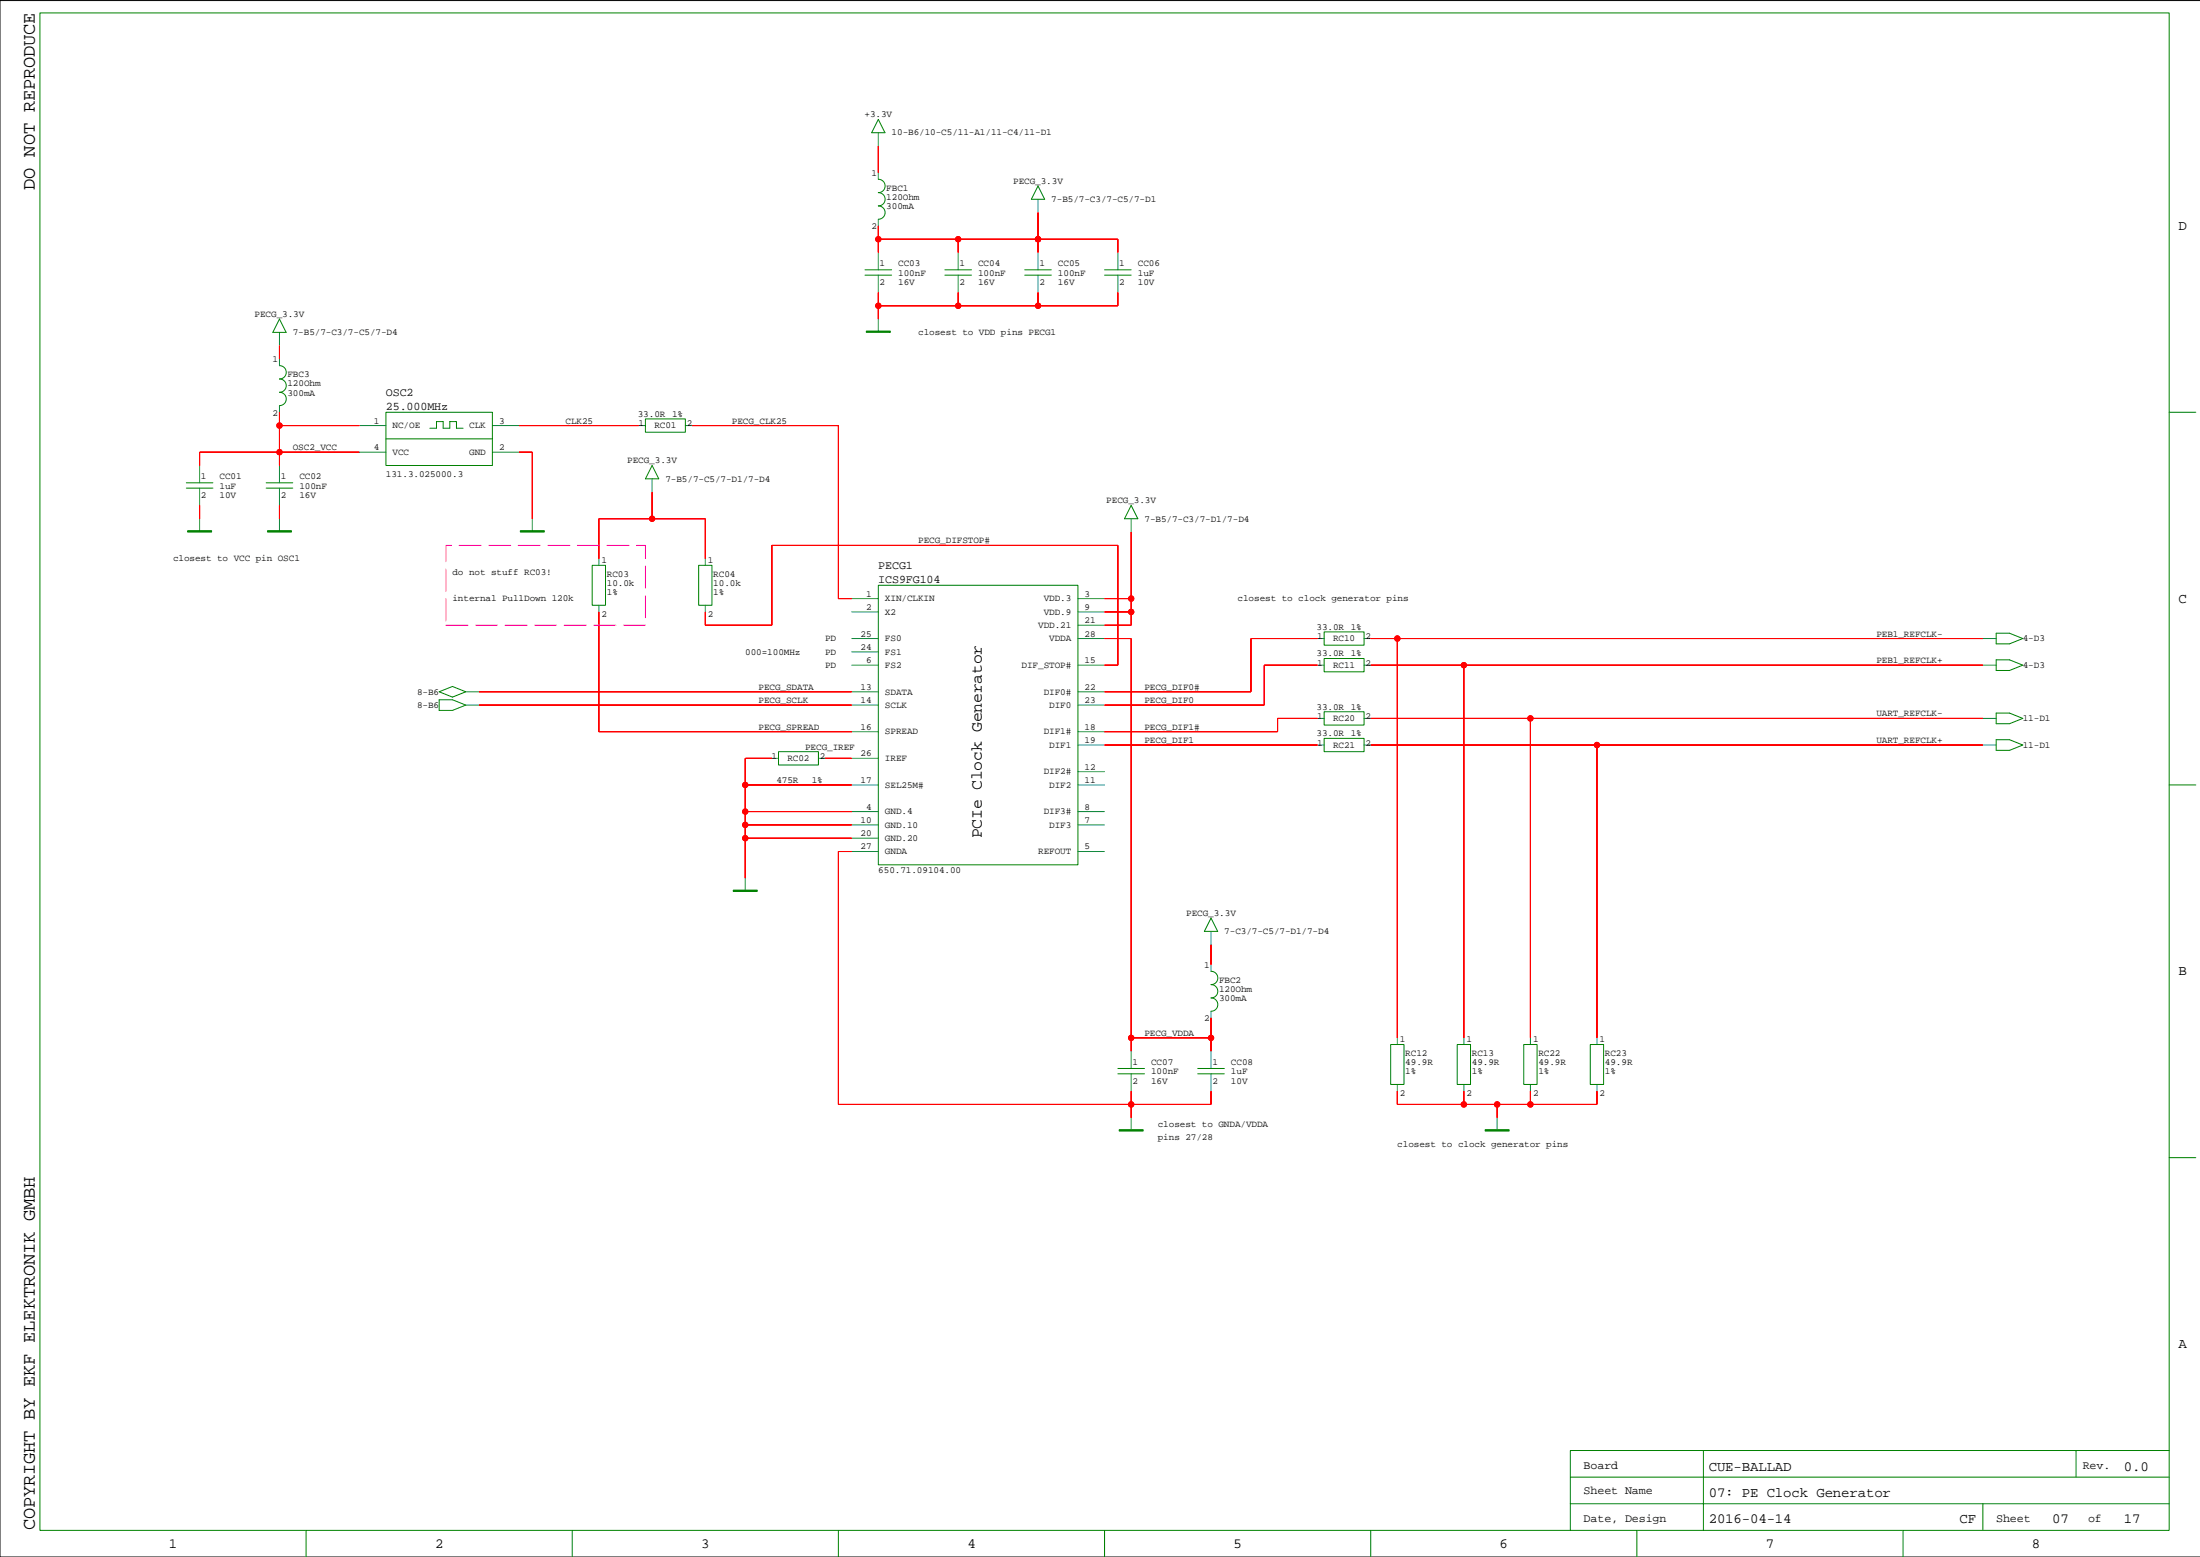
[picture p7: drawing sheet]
<svg xmlns="http://www.w3.org/2000/svg" width="420mm" height="297mm" viewBox="0 0 420 297" stroke-linecap="round" stroke-linejoin="round" font-family="sans-serif">
<path d="M419.9 .1h-419.9v296.9h419.9" fill="none" stroke="#000" stroke-width=".19"/>
<g fill="none" stroke="#008200" stroke-width=".19">
<path d="M7.6 2.5h406.3v289.5h-406.3zM167.6 22.8l1.3 2.5h-2.6zM198.1 35.5l1.2 2.5h-2.5zM53.3 60.9l1.3 2.5h-2.5zM413.9 78.6h5.1M124.4 88.8l1.3 2.5h-2.5zM215.9 96.4l1.2 2.6h-2.5zM413.9 149.8h5.1M231.1 175.1l1.3 2.6h-2.6zM413.9 220.9h5.1M325 276.7v15.3M396.1 276.7v5.1"/>
<path d="M413.9 276.7h-114.2v15.3M58.4 292v5M109.2 292v5M160 292v5M210.8 292v5M261.6 292v5M299.7 281.8h114.2M299.7 286.9h114.2M312.3 292v5M363.1 292v5M378.4 286.9v5.1"/>
</g>
<g fill="none" stroke="#008080" stroke-width=".19">
<path d="M167.6 25.3v2.6M167.6 32.9v1.3M198.1 38v2.6M167.6 41.8v1.3M167.6 48.2v3.3M167.6 52.5v3.3M182.8 48.2v3.3M182.8 52.5v3.3M198.1 48.2v3.3M198.1 52.5v3.3M213.3 48.2v3.3M213.3 52.5v3.3"/>
<path d="M53.3 63.4v2.6M53.3 68.5v1.3M53.3 77.4v1.2M167.6 60.9v2.3M38.1 88.8v3.3M38.1 93.1v3.3M38.1 99v2.2M53.3 88.8v3.3M53.3 93.1v3.3M53.3 99v2.2M68.6 81.2h5M68.6 86.3h5"/>
<path d="M94 81.2h5M94 86.3h5M101.6 99v2.2M121.9 81.2h1.3M124.4 91.3v2.6M130.8 81.2h1.3M215.9 99v2.5M114.3 106.6v1.3M114.3 115.5v1.2M134.6 106.6v1.3M134.6 115.5v1.2M162.5 116.7h5.1"/>
<path d="M162.5 114.2h5.1M205.7 119.3h5.1M205.7 116.7h5.1M205.7 114.2h5.1M162.5 121.8h5.1M162.5 124.4h5.1M162.5 134.5h5.1M162.5 132h5.1M162.5 139.6h5.1M162.5 126.9h5.1M205.7 121.8h5.1M205.7 134.5h5.1"/>
<path d="M205.7 132h5.1M205.7 139.6h5.1M205.7 126.9h5.1M251.4 121.8h1.3M251.4 126.9h1.3M251.4 137.1h1.3M260.3 121.8h1.3M260.3 126.9h1.3M260.3 137.1h1.3M147.3 144.7h1.3M156.2 144.7h1.2M162.5 144.7h5.1"/>
<path d="M162.5 159.9h5.1M162.5 149.8h5.1M162.5 157.4h5.1M162.5 154.8h5.1M205.7 142.1h5.1M205.7 149.8h5.1M205.7 147.2h5.1M205.7 157.4h5.1M205.7 154.8h5.1M251.4 142.1h1.3M260.3 142.1h1.3M142.2 167.5v2.3"/>
<path d="M162.5 162.4h5.1M205.7 162.4h5.1M231.1 177.7v2.5M231.1 184v1.3M231.1 192.9v1.3M266.6 198v1.3M279.3 198v1.3M292 198v1.3M304.7 198v1.3M215.9 200.5v3.3M215.9 204.9v3.3M215.9 213.2v2.3"/>
<path d="M231.1 200.5v3.3M231.1 204.9v3.3M266.6 206.9v1.3M279.3 206.9v1.3M285.7 213.2v2.3M292 206.9v1.3M304.7 206.9v1.3"/>
</g>
<g fill="none" stroke="#008000" stroke-width=".19">
<path d="M167.6 34.2a1.27 1.27 0 0 1 1.3 1.3 1.27 1.27 0 0 1-1.3 1.2 1.27 1.27 0 0 1 1.3 1.3 1.27 1.27 0 0 1-1.3 1.3 1.27 1.27 0 0 1 1.3 1.3 1.27 1.27 0 0 1-1.3 1.2M165.1 52.5h5M165.1 51.5h5M180.3 52.5h5.1M180.3 51.5h5.1M195.5 52.5h5.1M195.5 51.5h5.1M210.8 52.5h5.1M210.8 51.5h5.1M53.3 69.8a1.27 1.27 0 0 1 1.3 1.2 1.27 1.27 0 0 1-1.3 1.3 1.27 1.27 0 0 1 1.3 1.3 1.27 1.27 0 0 1-1.3 1.2 1.27 1.27 0 0 1 1.3 1.3 1.27 1.27 0 0 1-1.3 1.3M73.6 78.6h20.4v10.2h-20.4zM123.2 79.9h7.6v2.6h-7.6z"/>
<path d="M35.6 93.1h5M35.6 92.1h5M50.8 93.1h5.1M50.8 92.1h5.1M73.6 83.7h20.4M82 81.7h1.3v-1.3h1.3v1.3h1.2v-1.3h1.3v1.3h1.3M113 107.9h2.5v7.6h-2.5zM133.3 107.9h2.6v7.6h-2.6zM167.6 111.7h38.1v53.3h-38.1zM104.1 124.4h.1M252.7 120.5h7.6v2.6h-7.6zM252.7 125.6h7.6v2.6h-7.6z"/>
<path d="M252.7 135.8h7.6v2.5h-7.6zM148.6 143.4h7.6v2.5h-7.6zM252.7 140.9h7.6v2.5h-7.6zM231.1 185.3a1.27 1.27 0 0 1 1.3 1.3 1.27 1.27 0 0 1-1.3 1.2 1.27 1.27 0 0 1 1.3 1.3 1.27 1.27 0 0 1-1.3 1.3 1.27 1.27 0 0 1 1.3 1.3 1.27 1.27 0 0 1-1.3 1.2M265.4 199.3h2.5v7.6h-2.5zM278.1 199.3h2.5v7.6h-2.5zM290.8 199.3h2.5v7.6h-2.5zM303.5 199.3h2.5v7.6h-2.5zM213.3 204.9h5.1M213.3 203.8h5.1M228.5 204.9h5.1M228.5 203.8h5.1"/>
</g>
<g fill="#008000" stroke="#008000" stroke-width=".19">
<path d="M35.8 101.2h4.6v.3h-4.6z" fill-rule="evenodd"/>
<path d="M99.3 101.2h4.6v.3h-4.6z" fill-rule="evenodd"/>
<path d="M51 101.2h4.6v.3h-4.6z" fill-rule="evenodd"/>
<path d="M139.9 169.8h4.6v.3h-4.6z" fill-rule="evenodd"/>
<path d="M165.3 63.2h4.6v.2h-4.6z" fill-rule="evenodd"/>
<path d="M213.6 215.5h4.5v.3h-4.5z" fill-rule="evenodd"/>
<path d="M283.4 215.5h4.6v.3h-4.6z" fill-rule="evenodd"/>
</g>
<path d="M88.9 132h2.5M88.9 134.5h2.5M378.4 121.8h2.5M378.4 126.9h2.5M378.4 137.1h2.5M378.4 142.1h2.5" fill="none" stroke="#007d7b" stroke-width=".19"/>
<path d="M83.8 132l2.5-1 2.6 1-2.6 1zM83.8 133.5h2.5l2.6 1-2.6 1h-2.5zM380.9 120.8h2.6l2.5 1-2.5 1h-2.6zM380.9 125.9h2.6l2.5 1-2.5 1h-2.6zM380.9 136h2.6l2.5 1.1-2.5 1h-2.6zM380.9 141.1h2.6l2.5 1-2.5 1h-2.6z" fill="none" stroke="#007d00" stroke-width=".19"/>
<g fill="#f00" stroke="#f00" stroke-width=".19">
<path d="M99 86.3h2.6z" fill-rule="evenodd"/>
<path d="M101.6 86.3v12.7z" fill-rule="evenodd"/>
<path d="M53.3 96.4v2.6z" fill-rule="evenodd"/>
<path d="M142.2 157.4h20.3z" fill-rule="evenodd"/>
<path d="M142.2 144.7h5.1z" fill-rule="evenodd"/>
<path d="M142.2 144.7v5.1z" fill-rule="evenodd"/>
<path d="M142.2 149.8h20.3z" fill-rule="evenodd"/>
<path d="M142.2 149.8v5z" fill-rule="evenodd"/>
<path d="M142.2 154.8h20.3z" fill-rule="evenodd"/>
<path d="M142.2 154.8v2.6z" fill-rule="evenodd"/>
<path d="M142.2 157.4v2.5z" fill-rule="evenodd"/>
<path d="M142.2 159.9v7.6z" fill-rule="evenodd"/>
<path d="M142.2 159.9h20.3z" fill-rule="evenodd"/>
<path d="M198.1 55.8v2.5z" fill-rule="evenodd"/>
<path d="M182.8 55.8v2.5z" fill-rule="evenodd"/>
<path d="M167.6 58.3v2.6z" fill-rule="evenodd"/>
<path d="M167.6 55.8v2.5z" fill-rule="evenodd"/>
<path d="M167.6 58.3h15.2z" fill-rule="evenodd"/>
<path d="M182.8 58.3h15.3z" fill-rule="evenodd"/>
<path d="M198.1 58.3h15.2z" fill-rule="evenodd"/>
<path d="M213.3 55.8v2.5z" fill-rule="evenodd"/>
<path d="M160 162.4h2.5z" fill-rule="evenodd"/>
<path d="M160 162.4v48.3z" fill-rule="evenodd"/>
<path d="M160 210.7h55.9z" fill-rule="evenodd"/>
<path d="M231.1 208.2v2.5z" fill-rule="evenodd"/>
<path d="M215.9 210.7h15.2z" fill-rule="evenodd"/>
<path d="M215.9 208.2v2.5z" fill-rule="evenodd"/>
<path d="M215.9 210.7v2.5z" fill-rule="evenodd"/>
<path d="M38.1 96.4v2.6z" fill-rule="evenodd"/>
<path d="M279.3 208.2v2.5z" fill-rule="evenodd"/>
<path d="M266.6 208.2v2.5z" fill-rule="evenodd"/>
<path d="M266.6 210.7h12.7z" fill-rule="evenodd"/>
<path d="M279.3 210.7h6.4z" fill-rule="evenodd"/>
<path d="M292 208.2v2.5z" fill-rule="evenodd"/>
<path d="M304.7 208.2v2.5z" fill-rule="evenodd"/>
<path d="M292 210.7h12.7z" fill-rule="evenodd"/>
<path d="M285.7 210.7h6.3z" fill-rule="evenodd"/>
<path d="M285.7 210.7v2.5z" fill-rule="evenodd"/>
<path d="M261.6 121.8h5z" fill-rule="evenodd"/>
<path d="M266.6 121.8h111.8z" fill-rule="evenodd"/>
<path d="M266.6 121.8v76.2z" fill-rule="evenodd"/>
<path d="M261.6 126.9h17.7z" fill-rule="evenodd"/>
<path d="M279.3 126.9h99.1z" fill-rule="evenodd"/>
<path d="M279.3 126.9v71.1z" fill-rule="evenodd"/>
<path d="M167.6 27.9v5z" fill-rule="evenodd"/>
<path d="M132.1 81.2h27.9z" fill-rule="evenodd"/>
<path d="M160 81.2v33z" fill-rule="evenodd"/>
<path d="M160 114.2h2.5z" fill-rule="evenodd"/>
<path d="M157.4 144.7h5.1z" fill-rule="evenodd"/>
<path d="M114.3 139.6h48.2z" fill-rule="evenodd"/>
<path d="M114.3 116.7v22.9z" fill-rule="evenodd"/>
<path d="M210.8 126.9h2.5z" fill-rule="evenodd"/>
<path d="M213.3 104v22.9z" fill-rule="evenodd"/>
<path d="M147.3 104h66z" fill-rule="evenodd"/>
<path d="M147.3 104v15.3z" fill-rule="evenodd"/>
<path d="M134.6 119.3h12.7z" fill-rule="evenodd"/>
<path d="M134.6 116.7v2.6z" fill-rule="evenodd"/>
<path d="M91.4 134.5h71.1z" fill-rule="evenodd"/>
<path d="M91.4 132h71.1z" fill-rule="evenodd"/>
<path d="M210.8 132h27.9z" fill-rule="evenodd"/>
<path d="M238.7 121.8v10.2z" fill-rule="evenodd"/>
<path d="M238.7 121.8h12.7z" fill-rule="evenodd"/>
<path d="M241.2 126.9h10.2z" fill-rule="evenodd"/>
<path d="M241.2 126.9v7.6z" fill-rule="evenodd"/>
<path d="M210.8 134.5h30.4z" fill-rule="evenodd"/>
<path d="M210.8 139.6h33z" fill-rule="evenodd"/>
<path d="M243.8 137.1v2.5z" fill-rule="evenodd"/>
<path d="M243.8 137.1h7.6z" fill-rule="evenodd"/>
<path d="M210.8 142.1h40.6z" fill-rule="evenodd"/>
<path d="M210.8 119.3h5.1z" fill-rule="evenodd"/>
<path d="M215.9 116.7v2.6z" fill-rule="evenodd"/>
<path d="M210.8 116.7h5.1z" fill-rule="evenodd"/>
<path d="M215.9 114.2v2.5z" fill-rule="evenodd"/>
<path d="M210.8 114.2h5.1z" fill-rule="evenodd"/>
<path d="M215.9 101.5v12.7z" fill-rule="evenodd"/>
<path d="M231.1 180.2v3.8z" fill-rule="evenodd"/>
<path d="M182.8 45.6v2.6z" fill-rule="evenodd"/>
<path d="M167.6 45.6v2.6z" fill-rule="evenodd"/>
<path d="M167.6 43.1v2.5z" fill-rule="evenodd"/>
<path d="M167.6 45.6h15.2z" fill-rule="evenodd"/>
<path d="M182.8 45.6h15.3z" fill-rule="evenodd"/>
<path d="M198.1 40.6v5z" fill-rule="evenodd"/>
<path d="M213.3 45.6v2.6z" fill-rule="evenodd"/>
<path d="M198.1 45.6h15.2z" fill-rule="evenodd"/>
<path d="M198.1 45.6v2.6z" fill-rule="evenodd"/>
<path d="M53.3 66v2.5z" fill-rule="evenodd"/>
<path d="M114.3 99v7.6z" fill-rule="evenodd"/>
<path d="M114.3 99h10.1z" fill-rule="evenodd"/>
<path d="M124.4 93.9v5.1z" fill-rule="evenodd"/>
<path d="M124.4 99h10.2z" fill-rule="evenodd"/>
<path d="M134.6 99v7.6z" fill-rule="evenodd"/>
<path d="M99 81.2h22.9z" fill-rule="evenodd"/>
<path d="M38.1 86.3v2.5z" fill-rule="evenodd"/>
<path d="M53.3 86.3v2.5z" fill-rule="evenodd"/>
<path d="M53.3 86.3h15.3z" fill-rule="evenodd"/>
<path d="M53.3 81.2v5.1z" fill-rule="evenodd"/>
<path d="M53.3 81.2h15.3z" fill-rule="evenodd"/>
<path d="M53.3 78.6v2.6z" fill-rule="evenodd"/>
<path d="M38.1 86.3h15.2z" fill-rule="evenodd"/>
<path d="M261.6 137.1h30.4z" fill-rule="evenodd"/>
<path d="M292 137.1v60.9z" fill-rule="evenodd"/>
<path d="M292 137.1h86.4z" fill-rule="evenodd"/>
<path d="M261.6 142.1h43.1z" fill-rule="evenodd"/>
<path d="M304.7 142.1v55.9z" fill-rule="evenodd"/>
<path d="M304.7 142.1h73.7z" fill-rule="evenodd"/>
<path d="M215.9 198v2.5z" fill-rule="evenodd"/>
<path d="M231.1 198v2.5z" fill-rule="evenodd"/>
<path d="M231.1 194.2v3.8z" fill-rule="evenodd"/>
<path d="M215.9 198h15.2z" fill-rule="evenodd"/>
<path d="M215.9 121.8v76.2z" fill-rule="evenodd"/>
<path d="M210.8 121.8h5.1z" fill-rule="evenodd"/>
<circle cx="142.2" cy="149.8" r=".51"/>
<circle cx="142.2" cy="154.8" r=".51"/>
<circle cx="142.2" cy="157.4" r=".51"/>
<circle cx="142.2" cy="159.9" r=".51"/>
<circle cx="167.6" cy="58.3" r=".51"/>
<circle cx="182.8" cy="58.3" r=".51"/>
<circle cx="198.1" cy="58.3" r=".51"/>
<circle cx="215.9" cy="210.7" r=".51"/>
<circle cx="279.3" cy="210.7" r=".51"/>
<circle cx="292" cy="210.7" r=".51"/>
<circle cx="285.7" cy="210.7" r=".51"/>
<circle cx="266.6" cy="121.8" r=".51"/>
<circle cx="279.3" cy="126.9" r=".51"/>
<circle cx="215.9" cy="116.7" r=".51"/>
<circle cx="215.9" cy="114.2" r=".51"/>
<circle cx="167.6" cy="45.6" r=".51"/>
<circle cx="182.8" cy="45.6" r=".51"/>
<circle cx="198.1" cy="45.6" r=".51"/>
<circle cx="124.4" cy="99" r=".51"/>
<circle cx="53.3" cy="81.2" r=".51"/>
<circle cx="53.3" cy="86.3" r=".51"/>
<circle cx="292" cy="137.1" r=".51"/>
<circle cx="304.7" cy="142.1" r=".51"/>
<circle cx="231.1" cy="198" r=".51"/>
<circle cx="215.9" cy="198" r=".51"/>
</g>
<g fill="none" stroke="#f00" stroke-width=".19">
<path d="M167.6 27.9v5M167.6 43.1v5.1M167.6 55.8v5.1M167.6 45.6h45.7v2.6M182.8 45.6v2.6M182.8 55.8v2.5M198.1 45.6h.1M198.1 40.6v7.6M198.1 55.8v2.5M213.3 55.8v2.5h-45.7M53.3 66v2.5M53.3 78.6v10.2"/>
<path d="M38.1 96.4v2.6M53.3 96.4v2.6M53.3 81.2h15.3M68.6 86.3h-30.5v2.5M99 86.3h2.6v12.7M99 81.2h22.9M124.4 93.9v5.1M132.1 81.2h27.9v33h2.5M114.3 116.7v22.9h48.2M114.3 106.6v-7.6h20.3v7.6M134.6 116.7v2.6h12.7v-15.3h66v22.9h-2.5M210.8 114.2h5.1"/>
<path d="M210.8 116.7h5.1M215.9 101.5v17.8h-5.1M91.4 134.5h71.1M91.4 132h71.1M210.8 121.8h5.1v78.7M251.4 121.8h-12.7v10.2h-27.9M251.4 126.9h-10.2v7.6h-30.4M251.4 137.1h-7.6v2.5h-33M261.6 121.8h116.8M261.6 126.9h116.8M261.6 137.1h116.8M266.6 121.8v76.2"/>
<path d="M279.3 126.9v71.1M292 137.1v60.9M142.2 157.4h20.3M142.2 149.8h20.3M142.2 154.8h20.3M142.2 159.9h20.3M147.3 144.7h-5.1v22.8M157.4 144.7h5.1M210.8 142.1h40.6M261.6 142.1h116.8M304.7 142.1v55.9M162.5 162.4h-2.5v48.3h71.1v-2.5"/>
<path d="M215.9 198h15.2M231.1 180.2v3.8M231.1 194.2v6.3M215.9 208.2v5M266.6 208.2v2.5h38.1v-2.5M279.3 208.2v2.5M285.7 210.7v2.5M292 208.2v2.5"/>
<circle cx="167.6" cy="58.3" r=".51"/>
<circle cx="167.6" cy="45.6" r=".51"/>
<circle cx="182.8" cy="58.3" r=".51"/>
<circle cx="182.8" cy="45.6" r=".51"/>
<circle cx="198.1" cy="58.3" r=".51"/>
<circle cx="198.1" cy="45.6" r=".51"/>
<circle cx="53.3" cy="86.3" r=".51"/>
<circle cx="53.3" cy="81.2" r=".51"/>
<circle cx="124.4" cy="99" r=".51"/>
<circle cx="215.9" cy="114.2" r=".51"/>
<circle cx="215.9" cy="116.7" r=".51"/>
<circle cx="266.6" cy="121.8" r=".51"/>
<circle cx="279.3" cy="126.9" r=".51"/>
<circle cx="292" cy="137.1" r=".51"/>
<circle cx="142.2" cy="154.8" r=".51"/>
<circle cx="142.2" cy="149.8" r=".51"/>
<circle cx="142.2" cy="157.4" r=".51"/>
<circle cx="142.2" cy="159.9" r=".51"/>
<circle cx="304.7" cy="142.1" r=".51"/>
<circle cx="215.9" cy="198" r=".51"/>
<circle cx="231.1" cy="198" r=".51"/>
<circle cx="215.9" cy="210.7" r=".51"/>
<circle cx="279.3" cy="210.7" r=".51"/>
<circle cx="285.7" cy="210.7" r=".51"/>
<circle cx="292" cy="210.7" r=".51"/>
</g>
<path d="M85.1 104h38.1v15.3h-38.1z" fill="none" stroke="#f0f" stroke-width=".19" stroke-dasharray="4.2 1.4"/>
<g font-size="3.6">
<text x="6.6" y="36.2" transform="rotate(-90 6.6 36.2)">DO NOT REPRODUCE</text>
<text x="6.6" y="292" transform="rotate(-90 6.6 292)">COPYRIGHT BY EKF ELEKTRONIK GMBH</text>
</g>
<text font-size="3.1" x="187.3" y="159.9" transform="rotate(-90 187.3 159.9)">PCIe Clock Generator</text>
<g font-size="2.7">
<text x="415.7" y="43.9">D</text>
<text x="415.7" y="115">C</text>
<text x="415.7" y="186.1">B</text>
<text x="415.7" y="257.2">A</text>
<text x="326.1" y="280.6">CUE-BALLAD</text>
<text x="405.3" y="280.6">0.0</text>
<text x="326.1" y="285.6">07: PE Clock Generator</text>
<text x="326.1" y="290.5">2016-04-14</text>
<text x="373.9" y="290.5">CF</text>
<text x="391.6" y="290.5">07</text>
<text x="405.3" y="290.5">17</text>
<text x="32.2" y="295.3">1</text>
<text x="83" y="295.3">2</text>
<text x="133.8" y="295.3">3</text>
<text x="184.6" y="295.3">4</text>
<text x="235.4" y="295.3">5</text>
<text x="286.2" y="295.3">6</text>
<text x="337" y="295.3">7</text>
<text x="387.7" y="295.3">8</text>
</g>
<g font-size="2.2">
<text x="73.6" y="75.6">OSC2</text>
<text x="73.6" y="78.2">25.000MHz</text>
<text x="167.6" y="108.6">PECG1</text>
<text x="167.6" y="111.2">ICS9FG104</text>
<text x="302.2" y="280.2">Board</text>
<text x="397.4" y="280.2">Rev.</text>
<text x="302.2" y="285">Sheet Name</text>
<text x="302.2" y="290.3">Date, Design</text>
<text x="380.9" y="290.3">Sheet</text>
<text x="398.4" y="290.3">of</text>
</g>
<g font-size="1.8">
<text x="165" y="22.4">+3.3V</text>
<text x="170.1" y="25.8">10-B6/10-C5/11-A1/11-C4/11-D1</text>
<text x="166.3" y="33.6">1</text>
<text x="193.3" y="35.1">PECG_3.3V</text>
<text x="169.1" y="39.9">300mA</text>
<text x="169.1" y="38.1">120Ohm</text>
<text x="169.1" y="36.4">FBC1</text>
<text x="200.6" y="38.5">7-B5/7-C3/7-C5/7-D1</text>
<text x="166.3" y="43.7">2</text>
<text x="167.9" y="50.8">1</text>
<text x="171.4" y="52.6">100nF</text>
<text x="171.4" y="50.8">CC03</text>
<text x="183.1" y="50.8">1</text>
<text x="186.6" y="50.8">CC04</text>
<text x="186.6" y="52.6">100nF</text>
<text x="198.3" y="50.8">1</text>
<text x="201.9" y="52.6">100nF</text>
<text x="201.9" y="50.8">CC05</text>
<text x="213.6" y="50.8">1</text>
<text x="217.1" y="52.6">1uF</text>
<text x="217.1" y="50.8">CC06</text>
<text x="167.9" y="54.4">2</text>
<text x="171.4" y="54.4">16V</text>
<text x="183.1" y="54.4">2</text>
<text x="186.6" y="54.4">16V</text>
<text x="198.3" y="54.4">2</text>
<text x="201.9" y="54.4">16V</text>
<text x="213.6" y="54.4">2</text>
<text x="217.1" y="54.4">10V</text>
<text x="48.6" y="60.5">PECG_3.3V</text>
<text x="55.9" y="63.9">7-B5/7-C3/7-C5/7-D4</text>
<text x="175.2" y="63.9">closest to VDD pins PECG1</text>
<text x="52" y="69.1">1</text>
<text x="54.9" y="71.9">FBC3</text>
<text x="54.9" y="73.7">120Ohm</text>
<text x="54.9" y="75.5">300mA</text>
<text x="52" y="79.3">2</text>
<text x="71.3" y="80.8">1</text>
<text x="74.9" y="81.7">NC/OE</text>
<text x="89.5" y="81.7">CLK</text>
<text x="95.2" y="80.8">3</text>
<text x="107.9" y="80.8">CLK25</text>
<text x="121.7" y="79.5">33.0R</text>
<text x="121.9" y="81.3">1</text>
<text x="124.9" y="81.7">RC01</text>
<text x="128.2" y="79.5">1%</text>
<text x="131" y="81.3">2</text>
<text x="139.7" y="80.8">PECG_CLK25</text>
<text x="55.9" y="85.9">OSC2_VCC</text>
<text x="71.3" y="85.9">4</text>
<text x="74.9" y="86.8">VCC</text>
<text x="89.5" y="86.8">GND</text>
<text x="95.2" y="85.9">2</text>
<text x="119.7" y="88.4">PECG_3.3V</text>
<text x="38.3" y="91.5">1</text>
<text x="38.3" y="95">2</text>
<text x="41.9" y="95">10V</text>
<text x="41.9" y="91.5">CC01</text>
<text x="41.9" y="93.2">1uF</text>
<text x="53.6" y="91.5">1</text>
<text x="53.6" y="95">2</text>
<text x="57.1" y="91.5">CC02</text>
<text x="57.1" y="95">16V</text>
<text x="57.1" y="93.2">100nF</text>
<text x="73.6" y="91">131.3.025000.3</text>
<text x="127" y="91.9">7-B5/7-C5/7-D1/7-D4</text>
<text x="211.1" y="96">PECG_3.3V</text>
<text x="218.4" y="99.5">7-B5/7-C3/7-D1/7-D4</text>
<text x="33" y="107.1">closest to VCC pin OSC1</text>
<text x="114.8" y="107.5">1</text>
<text x="135.1" y="107.5">1</text>
<text x="175.2" y="103.7">PECG_DIFSTOP#</text>
<text x="86.3" y="109.6">do not stuff RC03!</text>
<text x="115.8" y="110">RC03</text>
<text x="115.8" y="111.8">10.0k</text>
<text x="115.8" y="113.6">1%</text>
<text x="136.1" y="110">RC04</text>
<text x="136.1" y="111.8">10.0k</text>
<text x="136.1" y="113.6">1%</text>
<text x="165.3" y="113.8">1</text>
<text x="207" y="113.8">3</text>
<text x="86.3" y="114.7">internal PullDown 120k</text>
<text x="114.8" y="117.6">2</text>
<text x="135.1" y="117.6">2</text>
<text x="165.3" y="116.4">2</text>
<text x="168.9" y="117.3">X2</text>
<text x="168.9" y="114.7">XIN/CLKIN</text>
<text x="198.1" y="119.8">VDD.21</text>
<text x="199.2" y="117.3">VDD.9</text>
<text x="199.2" y="114.7">VDD.3</text>
<text x="207" y="118.9">21</text>
<text x="207" y="116.4">9</text>
<text x="236.2" y="114.7">closest to clock generator pins</text>
<text x="142.2" y="124.9">000=100MHz</text>
<text x="157.4" y="122.3">PD</text>
<text x="157.4" y="124.9">PD</text>
<text x="164.2" y="124">24</text>
<text x="164.2" y="121.4">25</text>
<text x="168.9" y="122.3">FS0</text>
<text x="168.9" y="124.9">FS1</text>
<text x="200.2" y="122.3">VDDA</text>
<text x="207" y="121.4">28</text>
<text x="251.2" y="120.2">33.0R</text>
<text x="251.2" y="125.2">33.0R</text>
<text x="251.4" y="121.9">1</text>
<text x="254.4" y="122.3">RC10</text>
<text x="257.8" y="120.2">1%</text>
<text x="257.8" y="125.2">1%</text>
<text x="260.5" y="121.9">2</text>
<text x="358.1" y="121.4">PEB1_REFCLK-</text>
<text x="386" y="122.3">4-D3</text>
<text x="144.7" y="131.6">PECG_SDATA</text>
<text x="157.4" y="127.4">PD</text>
<text x="164.2" y="131.6">13</text>
<text x="165.3" y="126.5">6</text>
<text x="168.9" y="127.4">FS2</text>
<text x="194.9" y="127.4">DIF_STOP#</text>
<text x="207" y="131.6">22</text>
<text x="207" y="126.5">15</text>
<text x="218.4" y="131.6">PECG_DIF0#</text>
<text x="251.4" y="127">1</text>
<text x="254.4" y="127.4">RC11</text>
<text x="260.5" y="127">2</text>
<text x="358.1" y="126.5">PEB1_REFCLK+</text>
<text x="386" y="127.4">4-D3</text>
<text x="79.6" y="132.5">8-B6</text>
<text x="79.6" y="135">8-B6</text>
<text x="144.7" y="134.1">PECG_SCLK</text>
<text x="164.2" y="134.1">14</text>
<text x="168.9" y="135">SCLK</text>
<text x="168.9" y="132.5">SDATA</text>
<text x="199.2" y="132.5">DIF0#</text>
<text x="200.2" y="135">DIF0</text>
<text x="207" y="134.1">23</text>
<text x="218.4" y="134.1">PECG_DIF0</text>
<text x="251.2" y="135.4">33.0R</text>
<text x="251.4" y="137.2">1</text>
<text x="254.4" y="137.6">RC20</text>
<text x="257.8" y="135.4">1%</text>
<text x="260.5" y="137.2">2</text>
<text x="358.1" y="136.7">UART_REFCLK-</text>
<text x="386" y="137.6">11-D1</text>
<text x="144.7" y="139.2">PECG_SPREAD</text>
<text x="153.6" y="143">PECG_IREF</text>
<text x="164.2" y="139.2">16</text>
<text x="168.9" y="140.1">SPREAD</text>
<text x="199.2" y="140.1">DIF1#</text>
<text x="200.2" y="142.7">DIF1</text>
<text x="207" y="139.2">18</text>
<text x="207" y="141.7">19</text>
<text x="218.4" y="139.2">PECG_DIF1#</text>
<text x="218.4" y="141.7">PECG_DIF1</text>
<text x="251.2" y="140.5">33.0R</text>
<text x="251.4" y="142.3">1</text>
<text x="254.4" y="142.7">RC21</text>
<text x="257.8" y="140.5">1%</text>
<text x="260.5" y="142.3">2</text>
<text x="358.1" y="141.7">UART_REFCLK+</text>
<text x="386" y="142.7">11-D1</text>
<text x="147.2" y="144.8">1</text>
<text x="148.2" y="149.4">475R</text>
<text x="150.3" y="145.2">RC02</text>
<text x="154.9" y="149.4">1%</text>
<text x="156.4" y="144.8">2</text>
<text x="164.2" y="149.4">17</text>
<text x="164.2" y="144.3">26</text>
<text x="168.9" y="145.2">IREF</text>
<text x="199.2" y="147.7">DIF2#</text>
<text x="207" y="149.4">11</text>
<text x="207" y="146.8">12</text>
<text x="165.3" y="154.4">4</text>
<text x="168.9" y="150.3">SEL25M#</text>
<text x="168.9" y="155.4">GND.4</text>
<text x="199.2" y="155.4">DIF3#</text>
<text x="200.2" y="150.3">DIF2</text>
<text x="207" y="154.4">8</text>
<text x="164.2" y="159.5">20</text>
<text x="164.2" y="157">10</text>
<text x="168.9" y="160.4">GND.20</text>
<text x="168.9" y="157.9">GND.10</text>
<text x="200.2" y="157.9">DIF3</text>
<text x="207" y="157">7</text>
<text x="164.2" y="162.1">27</text>
<text x="167.6" y="166.6">650.71.09104.00</text>
<text x="168.9" y="163">GNDA</text>
<text x="198.1" y="163">REFOUT</text>
<text x="207" y="162.1">5</text>
<text x="226.3" y="174.8">PECG_3.3V</text>
<text x="233.6" y="178.2">7-C3/7-C5/7-D1/7-D4</text>
<text x="229.8" y="184.7">1</text>
<text x="232.6" y="189.2">120Ohm</text>
<text x="232.6" y="187.5">FBC2</text>
<text x="232.6" y="191">300mA</text>
<text x="218.4" y="197.6">PECG_VDDA</text>
<text x="229.8" y="194.8">2</text>
<text x="216.1" y="203.2">1</text>
<text x="219.7" y="203.2">CC07</text>
<text x="231.3" y="203.2">1</text>
<text x="234.9" y="203.2">CC08</text>
<text x="267.1" y="198.9">1</text>
<text x="268.2" y="201.4">RC12</text>
<text x="268.2" y="203.2">49.9R</text>
<text x="279.8" y="198.9">1</text>
<text x="280.9" y="201.4">RC13</text>
<text x="280.9" y="203.2">49.9R</text>
<text x="292.5" y="198.9">1</text>
<text x="293.6" y="201.4">RC22</text>
<text x="293.6" y="203.2">49.9R</text>
<text x="305.2" y="198.9">1</text>
<text x="306.3" y="203.2">49.9R</text>
<text x="306.3" y="201.4">RC23</text>
<text x="216.1" y="206.8">2</text>
<text x="219.7" y="205">100nF</text>
<text x="219.7" y="206.8">16V</text>
<text x="231.3" y="206.8">2</text>
<text x="234.9" y="205">1uF</text>
<text x="234.9" y="206.8">10V</text>
<text x="267.1" y="209">2</text>
<text x="268.2" y="205">1%</text>
<text x="279.8" y="209">2</text>
<text x="280.9" y="205">1%</text>
<text x="292.5" y="209">2</text>
<text x="293.6" y="205">1%</text>
<text x="305.2" y="209">2</text>
<text x="306.3" y="205">1%</text>
<text x="220.9" y="215">closest to GNDA/VDDA</text>
<text x="220.9" y="217.6">pins 27/28</text>
<text x="266.6" y="218.8">closest to clock generator pins</text>
</g>
</svg>
